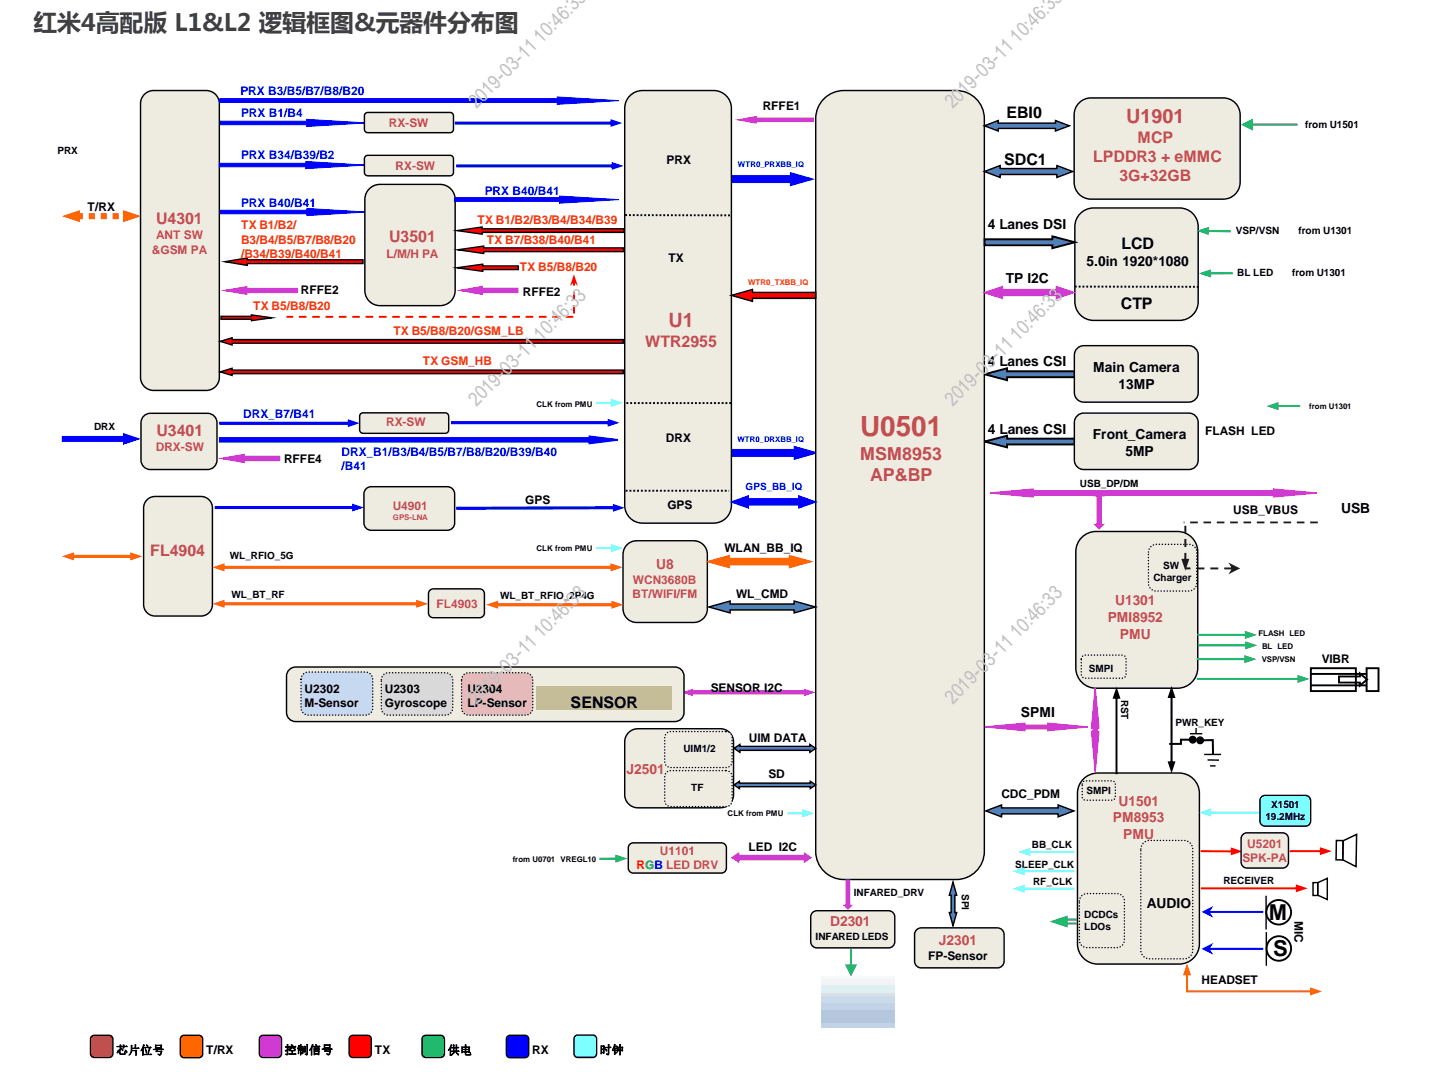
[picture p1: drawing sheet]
<svg xmlns="http://www.w3.org/2000/svg" width="254mm" height="190mm" viewBox="0 0 254 190" stroke-linecap="round" stroke-linejoin="round" font-family="sans-serif">
<path d="M111.9 150l.7-.2h15.6a.9 .9 0 0 1 .9 .9v3.6a.9 .9 0 0 1-.9 .9h-15.6a.9 .9 0 0 1-.9-.9v-3.6z" fill-rule="evenodd" fill="#eeece1"/>
<path d="M111.9 150l.7-.2h15.6a.9 .9 0 0 1 .9 .9v3.6a.9 .9 0 0 1-.9 .9h-15.6a.9 .9 0 0 1-.9-.9v-3.6z" fill="none" stroke="#000" stroke-width=".25"/>
<path d="M64.1 73.5l.4-.1h14.6a.61 .61 0 0 1 .7 .6v2.4a.61 .61 0 0 1-.7 .6h-14.6a.61 .61 0 0 1-.6-.6v-2.4z" fill-rule="evenodd" fill="#eeece1"/>
<path d="M64.1 73.5l.4-.1h14.6a.61 .61 0 0 1 .7 .6v2.4a.61 .61 0 0 1-.7 .6h-14.6a.61 .61 0 0 1-.6-.6v-2.4z" fill="none" stroke="#000" stroke-width=".25"/>
<path d="M129.3 31.3h11.3v-.5l3.7 1-3.7 1.1v-.5h-11.3z" fill-rule="evenodd" fill="#00f"/>
<path d="M129.3 31.3h11.3v-.5l3.7 1-3.7 1.1v-.5h-11.3z" fill="none" stroke="#00f" stroke-width=".34"/>
<path d="M130 79.9h11.2v-.5l3.8 1.1-3.8 1v-.5h-11.2z" fill-rule="evenodd" fill="#00f"/>
<path d="M130 79.9h11.2v-.5l3.8 1.1-3.8 1v-.5h-11.2z" fill="none" stroke="#00f" stroke-width=".34"/>
<path d="M175 66.5l4-1.1v.6h12.1v1h-12.1v.6z" fill-rule="evenodd" fill="#4f81bd"/>
<path d="M175 66.5l4-1.1v.6h12.1v1h-12.1v.6z" fill="none" stroke="#000" stroke-width=".34"/>
<path d="M175 78.5l4-1.1v.5h12.1v1.1h-12.1v.5z" fill-rule="evenodd" fill="#4f81bd"/>
<path d="M175 78.5l4-1.1v.5h12.1v1.1h-12.1v.5z" fill="none" stroke="#000" stroke-width=".34"/>
<path d="M39.1 21.5h15.4v-.3l10.6 .6-10.6 .7v-.3h-15.4z" fill-rule="evenodd" fill="#00f"/>
<path d="M39.1 21.5h15.4v-.3l10.6 .6-10.6 .7v-.3h-15.4z" fill="none" stroke="#00f" stroke-width=".18"/>
<path d="M146.2 17.9a5 5 0 0 1 3.8-1.8h20a5 5 0 0 1 5 5v130.2a5 5 0 0 1-5 5h-20a5 5 0 0 1-5-5v-130.2a5 5 0 0 1 1.2-3.2z" fill-rule="evenodd" fill="#eeece1"/>
<path d="M146.2 17.9a5 5 0 0 1 3.8-1.8h20a5 5 0 0 1 5 5v130.2a5 5 0 0 1-5 5h-20a5 5 0 0 1-5-5v-130.2a5 5 0 0 1 1.2-3.2z" fill="none" stroke="#000" stroke-width=".25"/>
<path d="M112 17a3.2 3.2 0 0 1 2.2-.9h12.6a3.2 3.2 0 0 1 3.2 3.1v70.6a3.2 3.2 0 0 1-3.2 3.2h-12.6a3.2 3.2 0 0 1-3.2-3.2v-70.6a3.2 3.2 0 0 1 1-2.2z" fill-rule="evenodd" fill="#eeece1"/>
<path d="M112 17a3.2 3.2 0 0 1 2.2-.9h12.6a3.2 3.2 0 0 1 3.2 3.1v70.6a3.2 3.2 0 0 1-3.2 3.2h-12.6a3.2 3.2 0 0 1-3.2-3.2v-70.6a3.2 3.2 0 0 1 1-2.2z" fill="none" stroke="#000" stroke-width=".25"/>
<path d="M191.6 18.5a2.99 2.99 0 0 1 2.3-1.1h23.5a3 3 0 0 1 3 3v12a3 3 0 0 1-3 3h-23.5a3 3 0 0 1-3-3v-12l.1-.7z" fill-rule="evenodd" fill="#eeece1"/>
<path d="M191.6 18.5a2.99 2.99 0 0 1 2.3-1.1h23.5a3 3 0 0 1 3 3v12a3 3 0 0 1-3 3h-23.5a3 3 0 0 1-3-3v-12l.1-.7z" fill="none" stroke="#000" stroke-width=".25"/>
<path d="M191.5 61.9l.7-.4 .4-.1h18.7a1.67 1.67 0 0 1 1.7 1.7v6.7a1.67 1.67 0 0 1-1.7 1.7h-18.7a1.67 1.67 0 0 1-1.6-1.7v-6.7v-.4z" fill-rule="evenodd" fill="#eeece1"/>
<path d="M191.5 61.9l.7-.4 .4-.1h18.7a1.67 1.67 0 0 1 1.7 1.7v6.7a1.67 1.67 0 0 1-1.7 1.7h-18.7a1.67 1.67 0 0 1-1.6-1.7v-6.7v-.4z" fill="none" stroke="#000" stroke-width=".25"/>
<path d="M192 37.9a3.3 3.3 0 0 1 2.4-.9h15.2a3.3 3.3 0 0 1 3.4 3.3v13.3a3.3 3.3 0 0 1-3.4 3.3h-15.2a3.3 3.3 0 0 1-3.3-3.3v-13.3a3.3 3.3 0 0 1 .9-2.4z" fill-rule="evenodd" fill="#eeece1"/>
<path d="M192 37.9a3.3 3.3 0 0 1 2.4-.9h15.2a3.3 3.3 0 0 1 3.4 3.3v13.3a3.3 3.3 0 0 1-3.4 3.3h-15.2a3.3 3.3 0 0 1-3.3-3.3v-13.3a3.3 3.3 0 0 1 .9-2.4z" fill="none" stroke="#000" stroke-width=".25"/>
<path d="M191.5 73.9l.7-.4 .4-.1h18.7a1.67 1.67 0 0 1 1.7 1.7v6.7a1.67 1.67 0 0 1-1.7 1.6h-18.7a1.67 1.67 0 0 1-1.6-1.6v-6.7v-.5z" fill-rule="evenodd" fill="#eeece1"/>
<path d="M191.5 73.9l.7-.4 .4-.1h18.7a1.67 1.67 0 0 1 1.7 1.7v6.7a1.67 1.67 0 0 1-1.7 1.6h-18.7a1.67 1.67 0 0 1-1.6-1.6v-6.7v-.5z" fill="none" stroke="#000" stroke-width=".25"/>
<path d="M25.5 17a2.33 2.33 0 0 1 1.8-.9h9.4a2.33 2.33 0 0 1 2.3 2.3v48.6a2.33 2.33 0 0 1-2.3 2.4h-9.4a2.33 2.33 0 0 1-2.3-2.4v-48.6v-.5z" fill-rule="evenodd" fill="#eeece1"/>
<path d="M25.5 17a2.33 2.33 0 0 1 1.8-.9h9.4a2.33 2.33 0 0 1 2.3 2.3v48.6a2.33 2.33 0 0 1-2.3 2.4h-9.4a2.33 2.33 0 0 1-2.3-2.4v-48.6v-.5z" fill="none" stroke="#000" stroke-width=".25"/>
<path d="M64.9 87l.7-.4 .4-.1h13.5a1.29 1.29 0 0 1 1.3 1.3v5.1a1.29 1.29 0 0 1-1.3 1.3h-13.5a1.29 1.29 0 0 1-1.3-1.3v-5.1z" fill-rule="evenodd" fill="#eeece1"/>
<path d="M64.9 87l.7-.4 .4-.1h13.5a1.29 1.29 0 0 1 1.3 1.3v5.1a1.29 1.29 0 0 1-1.3 1.3h-13.5a1.29 1.29 0 0 1-1.3-1.3v-5.1z" fill="none" stroke="#000" stroke-width=".25"/>
<path d="M111.1 38.2l19 .1M191.1 50.9l21.9 .1M111.3 71.6h18.7M111.2 87.2h18.4" fill="none" stroke="#000" stroke-width=".34" stroke-dasharray=".3 .3" stroke-linecap="butt"/>
<path d="M130 89.2l3-1.1v.6h9v-.6l3 1.1-3 1.1v-.6h-9v.6z" fill-rule="evenodd" fill="#00f"/>
<path d="M130 89.2l3-1.1v.6h9v-.6l3 1.1-3 1.1v-.6h-9v.6z" fill="none" stroke="#00f" stroke-width=".25"/>
<path d="M175 52l3.2-1.1v.6h9.6v-.6l3.2 1.1-3.2 1v-.5h-9.6v.5z" fill-rule="evenodd" fill="#d03ad2"/>
<path d="M175 52l3.2-1.1v.6h9.6v-.6l3.2 1.1-3.2 1v-.5h-9.6v.5z" fill="none" stroke="#d03ad2" stroke-width=".25"/>
<path d="M175 30.5l2.8-1.1v.6h10.1v-.6l2.8 1.1-2.8 1v-.5h-10.1v.5z" fill-rule="evenodd" fill="#4f81bd"/>
<path d="M175 30.5l2.8-1.1v.6h10.1v-.6l2.8 1.1-2.8 1v-.5h-10.1v.5z" fill="none" stroke="#000" stroke-width=".25"/>
<path d="M175 22.4l2.4-1v.5h10.2v-.5l2.5 1-2.5 .9v-.5h-10.2v.5z" fill-rule="evenodd" fill="#4f81bd"/>
<path d="M175 22.4l2.4-1v.5h10.2v-.5l2.5 1-2.5 .9v-.5h-10.2v.5z" fill="none" stroke="#000" stroke-width=".25"/>
<path d="M111.7 96.6l.9-.4 .6-.1h10.1a2.42 2.42 0 0 1 2.4 2.4v9.7a2.42 2.42 0 0 1-2.4 2.4h-10.1a2.42 2.42 0 0 1-2.5-2.4v-9.7a2.42 2.42 0 0 1 1-1.9z" fill-rule="evenodd" fill="#eeece1"/>
<path d="M111.7 96.6l.9-.4 .6-.1h10.1a2.42 2.42 0 0 1 2.4 2.4v9.7a2.42 2.42 0 0 1-2.4 2.4h-10.1a2.42 2.42 0 0 1-2.5-2.4v-9.7a2.42 2.42 0 0 1 1-1.9z" fill="none" stroke="#000" stroke-width=".25"/>
<path d="M126 99.8l3.6-1v.5h10.8v-.5l3.6 1-3.6 1v-.5h-10.8v.5z" fill-rule="evenodd" fill="#f60"/>
<path d="M126 99.8l3.6-1v.5h10.8v-.5l3.6 1-3.6 1v-.5h-10.8v.5z" fill="none" stroke="#f60" stroke-width=".34"/>
<path d="M126 107.9l3.8-1.1v.5h11.4v-.5l3.7 1.1-3.7 1v-.5h-11.4v.5z" fill-rule="evenodd" fill="#4f81bd"/>
<path d="M126 107.9l3.8-1.1v.5h11.4v-.5l3.7 1.1-3.7 1v-.5h-11.4v.5z" fill="none" stroke="#000" stroke-width=".25"/>
<g fill="#f60">
<path d="M12.8 98.6h10.7v.5h-10.7zM11 98.9l2.1-.7v1.4zM23.2 98.2l2.1 .7-2.1 .7z"/>
<path d="M88.2 107.2v.5h20.8v-.5zM86.4 107.5l2.1 .7v-1.4zM108.7 106.8v1.4l2.1-.7z"/>
</g>
<path d="M26.1 88.8l.9-.5 .6-.1h8.1a2.04 2.04 0 0 1 2.1 2.1v17.1a2.04 2.04 0 0 1-2.1 2.1h-8.1a2.04 2.04 0 0 1-2.1-2.1v-17.1l.1-.6z" fill-rule="evenodd" fill="#eeece1"/>
<path d="M26.1 88.8l.9-.5 .6-.1h8.1a2.04 2.04 0 0 1 2.1 2.1v17.1a2.04 2.04 0 0 1-2.1 2.1h-8.1a2.04 2.04 0 0 1-2.1-2.1v-17.1l.1-.6z" fill="none" stroke="#000" stroke-width=".25"/>
<path d="M106 97.2v.4h3v-.4zM108.6 96.7v1.4l2.1-.7z" fill="#6ff"/>
<path d="M81.1 90v.6l28.2-.1v-.5zM108.9 89.5v1.4l2.2-.7z" fill="#00f"/>
<path d="M13.7 37.9h1v1h-1zM15.8 37.9h1v1h-1zM17.9 37.9h1.1v1h-1.1zM20 37.9h1.1v1h-1.1zM22.1 37.9h.3v1h-.3zM11 38.4l3.2-1v2.1zM21.9 37.4l3.1 1-3.1 1.1z" fill="#f60"/>
<path d="M39 17.6h60.1v-.4l10.9 .7-10.9 .6v-.3h-60.1z" fill-rule="evenodd" fill="#00f"/>
<path d="M39 17.6h60.1v-.4l10.9 .7-10.9 .6v-.3h-60.1z" fill="none" stroke="#00f" stroke-width=".18"/>
<path d="M130 52.5l3.8-1.1v.6h11.2v1h-11.2v.6z" fill-rule="evenodd" fill="#f00"/>
<path d="M130 52.5l3.8-1.1v.6h11.2v1h-11.2v.6z" fill="none" stroke="#000" stroke-width=".25"/>
<path d="M214.5 40.9h4.2v.4l-4.2-.1zM212.7 41l2.2-.7-.1 1.5z" fill="#00b050"/>
<path d="M32.2 184.2l.5-.2h2.7a.66 .66 0 0 1 .6 .6v2.7a.66 .66 0 0 1-.6 .7h-2.7a.66 .66 0 0 1-.7-.7v-2.7z" fill-rule="evenodd" fill="#f60"/>
<path d="M32.2 184.2l.5-.2h2.7a.66 .66 0 0 1 .6 .6v2.7a.66 .66 0 0 1-.6 .7h-2.7a.66 .66 0 0 1-.7-.7v-2.7z" fill="none" stroke="#000" stroke-width=".25"/>
<path d="M62.3 184.2l.4-.2h2.6a.66 .66 0 0 1 .7 .6v2.7a.66 .66 0 0 1-.7 .6h-2.6a.66 .66 0 0 1-.6-.6v-2.7z" fill-rule="evenodd" fill="#f00"/>
<path d="M62.3 184.2l.4-.2h2.6a.66 .66 0 0 1 .7 .6v2.7a.66 .66 0 0 1-.7 .6h-2.6a.66 .66 0 0 1-.6-.6v-2.7z" fill="none" stroke="#000" stroke-width=".25"/>
<path d="M90.2 184.2l.5-.2h2.6a.66 .66 0 0 1 .7 .6v2.7a.66 .66 0 0 1-.7 .7h-2.6a.66 .66 0 0 1-.7-.7v-2.7z" fill-rule="evenodd" fill="#00f"/>
<path d="M90.2 184.2l.5-.2h2.6a.66 .66 0 0 1 .7 .6v2.7a.66 .66 0 0 1-.7 .7h-2.6a.66 .66 0 0 1-.7-.7v-2.7z" fill="none" stroke="#000" stroke-width=".25"/>
<path d="M75.2 184.2l.5-.2h2.6a.66 .66 0 0 1 .7 .6v2.7a.66 .66 0 0 1-.7 .6h-2.6a.66 .66 0 0 1-.7-.6v-2.7z" fill-rule="evenodd" fill="#00b050"/>
<path d="M75.2 184.2l.5-.2h2.6a.66 .66 0 0 1 .7 .6v2.7a.66 .66 0 0 1-.7 .6h-2.6a.66 .66 0 0 1-.7-.6v-2.7z" fill="none" stroke="#000" stroke-width=".25"/>
<path d="M16.3 184.2l.4-.2h2.7a.66 .66 0 0 1 .7 .6v2.7a.66 .66 0 0 1-.7 .6h-2.7a.66 .66 0 0 1-.6-.6v-2.7z" fill-rule="evenodd" fill="#c0504d"/>
<path d="M16.3 184.2l.4-.2h2.7a.66 .66 0 0 1 .7 .6v2.7a.66 .66 0 0 1-.7 .6h-2.7a.66 .66 0 0 1-.6-.6v-2.7z" fill="none" stroke="#000" stroke-width=".25"/>
<path d="M46.3 184.2l.5-.2h2.6a.66 .66 0 0 1 .6 .6v2.7a.66 .66 0 0 1-.6 .6h-2.6a.66 .66 0 0 1-.7-.6v-2.7z" fill-rule="evenodd" fill="#d03ad2"/>
<path d="M46.3 184.2l.5-.2h2.6a.66 .66 0 0 1 .6 .6v2.7a.66 .66 0 0 1-.6 .6h-2.6a.66 .66 0 0 1-.7-.6v-2.7z" fill="none" stroke="#000" stroke-width=".25"/>
<path d="M102.2 184.1l.5-.2h2.7a.66 .66 0 0 1 .6 .7v2.7a.66 .66 0 0 1-.6 .6h-2.7a.66 .66 0 0 1-.7-.6v-2.7z" fill-rule="evenodd" fill="#6ff"/>
<path d="M102.2 184.1l.5-.2h2.7a.66 .66 0 0 1 .6 .7v2.7a.66 .66 0 0 1-.6 .6h-2.7a.66 .66 0 0 1-.7-.6v-2.7z" fill="none" stroke="#000" stroke-width=".25"/>
<path d="M175 42.5h12v-.5l4.1 1.1-4.1 1v-.5h-12z" fill-rule="evenodd" fill="#4f81bd"/>
<path d="M175 42.5h12v-.5l4.1 1.1-4.1 1v-.5h-12z" fill="none" stroke="#000" stroke-width=".34"/>
<path d="M25.5 73.9l.8-.4 .4-.1h10.2a1.66 1.66 0 0 1 1.7 1.7v6.7a1.66 1.66 0 0 1-1.7 1.6h-10.2a1.66 1.66 0 0 1-1.6-1.6v-6.7v-.4z" fill-rule="evenodd" fill="#eeece1"/>
<path d="M25.5 73.9l.8-.4 .4-.1h10.2a1.66 1.66 0 0 1 1.7 1.7v6.7a1.66 1.66 0 0 1-1.7 1.6h-10.2a1.66 1.66 0 0 1-1.6-1.6v-6.7v-.4z" fill="none" stroke="#000" stroke-width=".25"/>
<path d="M39.1 77.9h65.7v-.3l5 .6-5 .6v-.3h-65.7z" fill-rule="evenodd" fill="#00f"/>
<path d="M39.1 77.9h65.7v-.3l5 .6-5 .6v-.3h-65.7z" fill="none" stroke="#00f" stroke-width=".34"/>
<path d="M11 77.5h11.4v1h-11.4zM21.9 76.9l3.1 1.1-3.1 1.1z" fill="#00f"/>
<path d="M64.9 20.2l.5-.2h14.6a.6 .6 0 0 1 .6 .6v2.4a.6 .6 0 0 1-.6 .6h-14.6a.6 .6 0 0 1-.6-.6v-2.4z" fill-rule="evenodd" fill="#eeece1"/>
<path d="M64.9 20.2l.5-.2h14.6a.6 .6 0 0 1 .6 .6v2.4a.6 .6 0 0 1-.6 .6h-14.6a.6 .6 0 0 1-.6-.6v-2.4z" fill="none" stroke="#000" stroke-width=".25"/>
<path d="M40.2 51.6l3.6-.6v.3h8.9v.6h-8.9v.3z" fill-rule="evenodd" fill="#d03ad2"/>
<path d="M40.2 51.6l3.6-.6v.3h8.9v.6h-8.9v.3z" fill="none" stroke="#d03ad2" stroke-width=".34"/>
<path d="M38.2 89.9h24.7v.6h-24.7zM62.6 89.5l2.1 .7-2.1 .7z" fill="#00f"/>
<path d="M214.9 48.4v.4l4.2-.1v-.3zM213.1 48.6l2.1 .7v-1.4z" fill="#00b050"/>
<path d="M130.5 139.5l.9-.6v.3h12.6v-.3l1 .6-1 .6v-.3h-12.6v.3z" fill-rule="evenodd" fill="#4f81bd"/>
<path d="M130.5 139.5l.9-.6v.3h12.6v-.3l1 .6-1 .6v-.3h-12.6v.3z" fill="none" stroke="#000" stroke-width=".25"/>
<path d="M130.5 133l1-.7v.3h12.5v-.3l1 .7-1 .7v-.4h-12.5v.4z" fill-rule="evenodd" fill="#4f81bd"/>
<path d="M130.5 133l1-.7v.3h12.5v-.3l1 .7-1 .7v-.4h-12.5v.4z" fill="none" stroke="#000" stroke-width=".25"/>
<path d="M111.9 130l.9-.4 .6-.1h14.6a2.34 2.34 0 0 1 2.4 2.3v9.4a2.34 2.34 0 0 1-2.4 2.4h-14.6a2.34 2.34 0 0 1-2.4-2.4v-9.4a2.34 2.34 0 0 1 .9-1.8z" fill-rule="evenodd" fill="#eeece1"/>
<path d="M111.9 130l.9-.4 .6-.1h14.6a2.34 2.34 0 0 1 2.4 2.3v9.4a2.34 2.34 0 0 1-2.4 2.4h-14.6a2.34 2.34 0 0 1-2.4-2.4v-9.4a2.34 2.34 0 0 1 .9-1.8z" fill="none" stroke="#000" stroke-width=".25"/>
<path d="M118.6 130.2l.6-.2h9.9a1.06 1.06 0 0 1 1 1.1v4.2a1.06 1.06 0 0 1-1 1.1h-9.9a1.06 1.06 0 0 1-1-1.1v-4.2v-.4z" fill-rule="evenodd" fill="#eeece1"/>
<path d="M118.6 130.2l.6-.2h9.9a1.06 1.06 0 0 1 1 1.1v4.2a1.06 1.06 0 0 1-1 1.1h-9.9a1.06 1.06 0 0 1-1-1.1v-4.2v-.4z" fill="none" stroke="#000" stroke-width=".25" stroke-dasharray="0 .5"/>
<path d="M118.6 137.2l.6-.3h9.9a1.06 1.06 0 0 1 1 1.1v4.3a1.06 1.06 0 0 1-1 1h-9.9a1.06 1.06 0 0 1-1-1v-4.3v-.3z" fill-rule="evenodd" fill="#eeece1"/>
<path d="M118.6 137.2l.6-.3h9.9a1.06 1.06 0 0 1 1 1.1v4.3a1.06 1.06 0 0 1-1 1h-9.9a1.06 1.06 0 0 1-1-1v-4.3v-.3z" fill="none" stroke="#000" stroke-width=".25" stroke-dasharray="0 .5"/>
<path d="M39.2 37.4h15.4v-.4l10.5 .7-10.5 .6v-.3h-15.4z" fill-rule="evenodd" fill="#00f"/>
<path d="M39.2 37.4h15.4v-.4l10.5 .7-10.5 .6v-.3h-15.4z" fill="none" stroke="#00f" stroke-width=".18"/>
<path d="M65.4 33.8a2.67 2.67 0 0 1 2.1-1h10.7a2.67 2.67 0 0 1 2.7 2.6v16.2a2.67 2.67 0 0 1-2.7 2.7h-10.7a2.67 2.67 0 0 1-2.6-2.7v-16.2v-.6z" fill-rule="evenodd" fill="#eeece1"/>
<path d="M65.4 33.8a2.67 2.67 0 0 1 2.1-1h10.7a2.67 2.67 0 0 1 2.7 2.6v16.2a2.67 2.67 0 0 1-2.7 2.7h-10.7a2.67 2.67 0 0 1-2.6-2.7v-16.2v-.6z" fill="none" stroke="#000" stroke-width=".25"/>
<path d="M81.3 41l4.4-.7v.4h25.2v.6h-25.2v.3z" fill-rule="evenodd" fill="#f00"/>
<path d="M81.3 41l4.4-.7v.4h25.2v.6h-25.2v.3z" fill="none" stroke="#000" stroke-width=".25"/>
<path d="M40 46.5l3.9-.7v.4h20.6v.6h-20.6v.4z" fill-rule="evenodd" fill="#f00"/>
<path d="M40 46.5l3.9-.7v.4h20.6v.6h-20.6v.4z" fill="none" stroke="#000" stroke-width=".25"/>
<path d="M39.2 66.1l2-.7v.4h69.6v.6h-69.6v.3z" fill-rule="evenodd" fill="#f00"/>
<path d="M39.2 66.1l2-.7v.4h69.6v.6h-69.6v.3z" fill="none" stroke="#000" stroke-width=".25"/>
<path d="M81.4 44.4l4.6-.7v.4h24.8v.6h-24.8v.3z" fill-rule="evenodd" fill="#f00"/>
<path d="M81.4 44.4l4.6-.7v.4h24.8v.6h-24.8v.3z" fill="none" stroke="#000" stroke-width=".25"/>
<path d="M81.2 47.6l4.6-.7v.4h6.3v.6h-6.3v.3z" fill-rule="evenodd" fill="#f00"/>
<path d="M81.2 47.6l4.6-.7v.4h6.3v.6h-6.3v.3z" fill="none" stroke="#000" stroke-width=".25"/>
<path d="M82 51.6l3.6-.6v.3h6.4v.6h-6.4v.3z" fill-rule="evenodd" fill="#d03ad2"/>
<path d="M82 51.6l3.6-.6v.3h6.4v.6h-6.4v.3z" fill="none" stroke="#d03ad2" stroke-width=".34"/>
<path d="M80.9 35.2h18.6v-.4l10.5 .7-10.5 .6v-.3h-18.6z" fill-rule="evenodd" fill="#00f"/>
<path d="M80.9 35.2h18.6v-.4l10.5 .7-10.5 .6v-.3h-18.6z" fill="none" stroke="#00f" stroke-width=".18"/>
<path d="M39 29h15.4v-.3l10.5 .6-10.5 .7v-.3h-15.4z" fill-rule="evenodd" fill="#00f"/>
<path d="M39 29h15.4v-.3l10.5 .6-10.5 .7v-.3h-15.4z" fill="none" stroke="#00f" stroke-width=".18"/>
<path d="M64.9 27.8l.5-.2h14.6a.61 .61 0 0 1 .6 .6v2.4a.61 .61 0 0 1-.6 .6h-14.6a.61 .61 0 0 1-.6-.6v-2.4z" fill-rule="evenodd" fill="#eeece1"/>
<path d="M64.9 27.8l.5-.2h14.6a.61 .61 0 0 1 .6 .6v2.4a.61 .61 0 0 1-.6 .6h-14.6a.61 .61 0 0 1-.6-.6v-2.4z" fill="none" stroke="#000" stroke-width=".25"/>
<g fill="#00f">
<path d="M80.8 21.6v.5h28.1v-.5zM108.5 21.2v1.4l2.1-.7z"/>
<path d="M81.1 29.2v.6h28v-.6zM108.7 28.8v1.4l2.1-.7z"/>
</g>
<path d="M121.5 123l1.5-.4v.2h20.1v-.2l1.5 .4-1.5 .5v-.2h-20.1v.2z" fill-rule="evenodd" fill="#d03ad2"/>
<path d="M121.5 123l1.5-.4v.2h20.1v-.2l1.5 .4-1.5 .5v-.2h-20.1v.2z" fill="none" stroke="#d03ad2" stroke-width=".25"/>
<path d="M51.4 119l.7-.4 .4-.1h67.5a1.62 1.62 0 0 1 1.6 1.6v6.5a1.62 1.62 0 0 1-1.6 1.6h-67.5a1.62 1.62 0 0 1-1.6-1.6v-6.5l.1-.4z" fill-rule="evenodd" fill="#eeece1"/>
<path d="M51.4 119l.7-.4 .4-.1h67.5a1.62 1.62 0 0 1 1.6 1.6v6.5a1.62 1.62 0 0 1-1.6 1.6h-67.5a1.62 1.62 0 0 1-1.6-1.6v-6.5l.1-.4z" fill="none" stroke="#000" stroke-width=".25"/>
<path d="M95.4 121.8h24v4.3h-24z" fill-rule="evenodd" fill="#c4bd97"/>
<path d="M53.8 119.9l.6-.4 .4-.1h10.2a1.28 1.28 0 0 1 1.3 1.3v5.1a1.28 1.28 0 0 1-1.3 1.3h-10.2a1.28 1.28 0 0 1-1.3-1.3v-5.1z" fill-rule="evenodd" fill="#c6d9f1"/>
<path d="M53.8 119.9l.6-.4 .4-.1h10.2a1.28 1.28 0 0 1 1.3 1.3v5.1a1.28 1.28 0 0 1-1.3 1.3h-10.2a1.28 1.28 0 0 1-1.3-1.3v-5.1z" fill="none" stroke="#000" stroke-width=".25" stroke-dasharray="0 .5"/>
<path d="M68 120.1l.6-.5 .4-.1h10.2a1.25 1.25 0 0 1 1.3 1.3v5a1.25 1.25 0 0 1-1.3 1.3h-10.2a1.25 1.25 0 0 1-1.2-1.3v-5z" fill-rule="evenodd" fill="#d9d9d9"/>
<path d="M68 120.1l.6-.5 .4-.1h10.2a1.25 1.25 0 0 1 1.3 1.3v5a1.25 1.25 0 0 1-1.3 1.3h-10.2a1.25 1.25 0 0 1-1.2-1.3v-5z" fill="none" stroke="#000" stroke-width=".25" stroke-dasharray="0 .5"/>
<path d="M82.3 120.1l.6-.5 .4-.1h10.1a1.25 1.25 0 0 1 1.3 1.3v5a1.25 1.25 0 0 1-1.3 1.3h-10.1a1.25 1.25 0 0 1-1.3-1.3v-5z" fill-rule="evenodd" fill="#e6b9b8"/>
<path d="M82.3 120.1l.6-.5 .4-.1h10.1a1.25 1.25 0 0 1 1.3 1.3v5a1.25 1.25 0 0 1-1.3 1.3h-10.1a1.25 1.25 0 0 1-1.3-1.3v-5z" fill="none" stroke="#000" stroke-width=".25" stroke-dasharray="0 .5"/>
<g fill="#6ff">
<path d="M106 71.4v.4h2.9v-.4zM108.6 70.9v1.4l2.1-.7z"/>
<path d="M140 144.3v.4h2.9v-.4zM142.6 143.8v1.4l2.1-.7z"/>
</g>
<path d="M163 165.1l.7-.2h13.6a1.18 1.18 0 0 1 1.2 1.2v4.7a1.18 1.18 0 0 1-1.2 1.2h-13.6a1.18 1.18 0 0 1-1.1-1.2v-4.7v-.4z" fill-rule="evenodd" fill="#eeece1"/>
<path d="M163 165.1l.7-.2h13.6a1.18 1.18 0 0 1 1.2 1.2v4.7a1.18 1.18 0 0 1-1.2 1.2h-13.6a1.18 1.18 0 0 1-1.1-1.2v-4.7v-.4z" fill="none" stroke="#000" stroke-width=".25"/>
<path d="M169.4 156.8l.7 2.3h-.4v3.1h.4l-.7 2.3-.7-2.3h.4v-3.1h-.4z" fill-rule="evenodd" fill="#4f81bd"/>
<path d="M169.4 156.8l.7 2.3h-.4v3.1h.4l-.7 2.3-.7-2.3h.4v-3.1h-.4z" fill="none" stroke="#000" stroke-width=".25"/>
<path d="M222.4 22h8.2v.3h-8.2zM220.6 22.1l2.1-1v2.1z" fill="#00b050"/>
<path d="M39.2 60.7l2-.7v.3h69.6v.7h-69.6v.3z" fill-rule="evenodd" fill="#f00"/>
<path d="M39.2 60.7l2-.7v.3h69.6v.7h-69.6v.3z" fill="none" stroke="#000" stroke-width=".25"/>
<path d="M39.3 56.2h5.4v-.2l3.6 .5-3.6 .5v-.3h-5.4z" fill-rule="evenodd" fill="#f00"/>
<path d="M39.3 56.2h5.4v-.2l3.6 .5-3.6 .5v-.3h-5.4z" fill="none" stroke="#000" stroke-width=".25"/>
<path d="M39.6 81.5l3.7-.7v.3h6.4v.7h-6.4v.3z" fill-rule="evenodd" fill="#d03ad2"/>
<path d="M39.6 81.5l3.7-.7v.3h6.4v.7h-6.4v.3z" fill="none" stroke="#d03ad2" stroke-width=".34"/>
<g fill="#00f">
<path d="M80.2 74.8v.6h28.2v-.6zM108 74.4v1.4l2.1-.7z"/>
<path d="M39 74.9v.6h23.2v-.6zM61.8 74.5v1.4l2.1-.7z"/>
</g>
<path d="M226.9 72v.3h4.2v-.3zM225.1 72.2l2.1 .7v-1.4z" fill="#00b050"/>
<path d="M175.1 129.2l7.1-.7v.4h4v-.4l7.1 .7-7.1 .6v-.3h-4v.3z" fill-rule="evenodd" fill="#d03ad2"/>
<path d="M175.1 129.2l7.1-.7v.4h4v-.4l7.1 .7-7.1 .6v-.3h-4v.3z" fill="none" stroke="#d03ad2" stroke-width=".25"/>
<path d="M192.3 95.5a3.6 3.6 0 0 1 2.5-1.1h14.5a3.6 3.6 0 0 1 3.6 3.7v20.6a3.6 3.6 0 0 1-3.6 3.6h-14.5a3.6 3.6 0 0 1-3.6-3.6v-20.6a3.6 3.6 0 0 1 1.1-2.6z" fill-rule="evenodd" fill="#eeece1"/>
<path d="M192.3 95.5a3.6 3.6 0 0 1 2.5-1.1h14.5a3.6 3.6 0 0 1 3.6 3.7v20.6a3.6 3.6 0 0 1-3.6 3.6h-14.5a3.6 3.6 0 0 1-3.6-3.6v-20.6a3.6 3.6 0 0 1 1.1-2.6z" fill="none" stroke="#000" stroke-width=".25"/>
<path d="M224.2 141.6l.7-.2h7.2a.91 .91 0 0 1 .9 .9v3.6a.91 .91 0 0 1-.9 .9h-7.2a.91 .91 0 0 1-1-.9v-3.6z" fill-rule="evenodd" fill="#6ff"/>
<path d="M224.2 141.6l.7-.2h7.2a.91 .91 0 0 1 .9 .9v3.6a.91 .91 0 0 1-.9 .9h-7.2a.91 .91 0 0 1-1-.9v-3.6z" fill="none" stroke="#000" stroke-width=".25"/>
<path d="M192.6 138.4a3.6 3.6 0 0 1 2.5-1h14.5a3.6 3.6 0 0 1 3.6 3.6v26.7a3.6 3.6 0 0 1-3.6 3.6h-14.5a3.6 3.6 0 0 1-3.6-3.6v-26.7a3.6 3.6 0 0 1 1.1-2.6z" fill-rule="evenodd" fill="#eeece1"/>
<path d="M192.6 138.4a3.6 3.6 0 0 1 2.5-1h14.5a3.6 3.6 0 0 1 3.6 3.6v26.7a3.6 3.6 0 0 1-3.6 3.6h-14.5a3.6 3.6 0 0 1-3.6-3.6v-26.7a3.6 3.6 0 0 1 1.1-2.6z" fill="none" stroke="#000" stroke-width=".25"/>
<path d="M204.4 97.3l.7-.5 .4-.1h5.8a1.38 1.38 0 0 1 1.4 1.4v5.5a1.38 1.38 0 0 1-1.4 1.4h-5.8a1.38 1.38 0 0 1-1.4-1.4v-5.5z" fill-rule="evenodd" fill="#eeece1"/>
<path d="M204.4 97.3l.7-.5 .4-.1h5.8a1.38 1.38 0 0 1 1.4 1.4v5.5a1.38 1.38 0 0 1-1.4 1.4h-5.8a1.38 1.38 0 0 1-1.4-1.4v-5.5z" fill="none" stroke="#000" stroke-width=".25" stroke-dasharray="0 .5"/>
<path d="M192.4 159l.8-.2h5.3a1.33 1.33 0 0 1 1.4 1.3v7a1.33 1.33 0 0 1-1.4 1.3h-5.3a1.33 1.33 0 0 1-1.3-1.3v-7v-.4z" fill-rule="evenodd" fill="#eeece1"/>
<path d="M192.4 159l.8-.2h5.3a1.33 1.33 0 0 1 1.4 1.3v7a1.33 1.33 0 0 1-1.4 1.3h-5.3a1.33 1.33 0 0 1-1.3-1.3v-7v-.4z" fill="none" stroke="#000" stroke-width=".25" stroke-dasharray="0 .5"/>
<path d="M211.5 130.4h2.2M212.6 129.4v.9M214 134.1h3M214.6 135l2.1 .1M215.1 136.1h1" fill="none" stroke="#000" stroke-width=".25"/>
<g fill="#000">
<path d="M207.8 132v.4h2.3v-1l-.2 .2h2.1v-.3h-2.3v.9l.2-.2zM211.3 131.4a.71 .71 0 0 0 1.4 0 .71 .71 0 0 0-1.4 0z"/>
<path d="M213.3 131.4v.3h2.3l-.2-.2v2.5h.4l-.1-2.7zM212.6 131.6a.71 .71 0 0 0 1.4 0 .71 .71 0 0 0-1.4 0z"/>
</g>
<path d="M234.2 92.8h-23.8" fill="none" stroke="#060" stroke-width=".34" stroke-dasharray="1.4 1" stroke-linecap="butt"/>
<path d="M189.2 163.9h2.2v.4h-2.2zM189.2 163.2h2.2v.4h-2.2zM186.6 163.8l3.2-1.1v2.1z" fill="#00b050"/>
<path d="M176 87.6l7.6-.7v.4h42.8v-.4l7.6 .7-7.6 .7v-.3h-42.8v.3z" fill-rule="evenodd" fill="#d03ad2"/>
<path d="M176 87.6l7.6-.7v.4h42.8v-.4l7.6 .7-7.6 .7v-.3h-42.8v.3z" fill="none" stroke="#d03ad2" stroke-width=".25"/>
<g fill="#6ff">
<path d="M182.8 151.2v.4h8.2v-.4zM181 151.4l2.1 .7v-1.4z"/>
<path d="M214.9 144.2v.4h8.8v-.4zM213.1 144.4l2.2 .7v-1.4z"/>
</g>
<g fill="#060">
<path d="M217.6 100.8v.4h1.4v-.4zM215.1 100.8v.4h1.4v-.4zM212.7 100.8v.4h1.4v-.4zM210.8 100.8v.4h.8v-.4zM218.3 99.9l.7 1.1-.7 1.1 2.1-1.1z"/>
<path d="M210.5 98.3v1.4h.4v-1.4zM210.5 95.8v1.4h.4v-1.4zM210.5 93.4v1.3h.4v-1.3zM210 99.3l.7 2.1 .7-2.1z"/>
</g>
<path d="M194.7 122.2l.6 7.2h-.3v.6h.3l-.6 7.1-.7-7.1h.3v-.6h-.3z" fill-rule="evenodd" fill="#d03ad2"/>
<path d="M194.7 122.2l.6 7.2h-.3v.6h.3l-.6 7.1-.7-7.1h.3v-.6h-.3z" fill="none" stroke="#d03ad2" stroke-width=".25"/>
<g fill="#000">
<path d="M198.3 123.8h.3v13.8h-.3zM198.5 122l.7 2.2h-1.4z"/>
<path d="M208.1 123.7h.3v12h-.3zM207.5 135.3h1.4l-.7 2.1zM208.2 121.9l.7 2.1h-1.4z"/>
</g>
<path d="M192.4 116.6l.5-.2h6.6a.69 .69 0 0 1 .7 .7v2.7a.69 .69 0 0 1-.7 .7h-6.6a.69 .69 0 0 1-.7-.7v-2.7z" fill-rule="evenodd" fill="#eeece1"/>
<path d="M192.4 116.6l.5-.2h6.6a.69 .69 0 0 1 .7 .7v2.7a.69 .69 0 0 1-.7 .7h-6.6a.69 .69 0 0 1-.7-.7v-2.7z" fill="none" stroke="#000" stroke-width=".25" stroke-dasharray="0 .5"/>
<path d="M192.6 138.8h5.4l.2 .5v2.6l-.5 .3-5.1-.1-.2-.5v-2.3z" fill-rule="evenodd" fill="#eeece1"/>
<path d="M192.6 138.8h5.4l.2 .5v2.6l-.5 .3-5.1-.1-.2-.5v-2.3z" fill="none" stroke="#000" stroke-width=".25" stroke-dasharray="0 .5"/>
<g fill="#00b050">
<path d="M212.8 112.6v.4h8.8v-.4zM221.3 112.1v1.4l2.1-.7z"/>
<path d="M212.9 114.5v.4h8.8v-.4zM221.4 114v1.4l2.1-.7z"/>
<path d="M212.7 117v.3h8.8v-.3zM221.2 116.4v1.4l2.1-.7z"/>
</g>
<path d="M181.8 157.8v.3h9.2v-.3zM180 157.9l2.1 .8v-1.5z" fill="#6ff"/>
<path d="M203.4 149.6l.9-.2h6.2a1.54 1.54 0 0 1 1.5 1.5v18a1.54 1.54 0 0 1-1.5 1.5h-6.2a1.54 1.54 0 0 1-1.5-1.5v-18l.1-.5z" fill-rule="evenodd" fill="#eeece1"/>
<path d="M203.4 149.6l.9-.2h6.2a1.54 1.54 0 0 1 1.5 1.5v18a1.54 1.54 0 0 1-1.5 1.5h-6.2a1.54 1.54 0 0 1-1.5-1.5v-18l.1-.5z" fill="none" stroke="#000" stroke-width=".25" stroke-dasharray="0 .5"/>
<path d="M237.5 149.4h1.2v3.4h-1.2zM238.7 149.4l2.4-1.1-.1 5.7-2.3-1.2z" fill="none" stroke="#000" stroke-width=".26"/>
<g fill="#f00">
<path d="M213.4 151.1h5.7v.4l-5.7-.1zM218.8 150.6l2.1 .7-2.1 .7z"/>
<path d="M213.4 157.7h17.3v.3h-17.3zM230.3 157.2l2.2 .7-2.2 .7z"/>
</g>
<path d="M210.8 173h.4v3.2l-.2-.2h22.2v.4h-22.4zM211 171.2l.7 2.1h-1.4zM232.9 175.5l2.1 .7-2.1 .7z" fill="#f60"/>
<g fill="none" stroke="#000" stroke-width=".34">
<path d="M233 118.7h8v4.1h-8zM233 119.8h10M242.9 118.7h2.1v4.1h-2.1zM233 121.8h10M238 120.2h3.7v-.5l1.3 1.1-1.3 1v-.5h-3.7z"/>
<circle cx="227.3" cy="162.1" r="2.19"/>
</g>
<path d="M225 159.2v6M233.4 156.8h.8v2.3h-.8zM234.2 156.9l1.7-.8v3.8l-1.7-.8z" fill="none" stroke="#000" stroke-width=".25"/>
<path d="M229.2 151.1h5.8v.3h-5.8zM234.6 150.6l2.1 .7-2.1 .7z" fill="#f00"/>
<path d="M220.8 148.4l.5-.3 .3-.1h6.4a1.05 1.05 0 0 1 1 1v4.2a1.05 1.05 0 0 1-1 1.1h-6.4a1.05 1.05 0 0 1-1-1.1v-4.2z" fill-rule="evenodd" fill="#eeece1"/>
<path d="M220.8 148.4l.5-.3 .3-.1h6.4a1.05 1.05 0 0 1 1 1v4.2a1.05 1.05 0 0 1-1 1.1h-6.4a1.05 1.05 0 0 1-1-1.1v-4.2z" fill="none" stroke="#000" stroke-width=".25"/>
<path d="M181.8 154.6v.4h9.2v-.4zM180 154.8l2.1 .7v-1.4z" fill="#6ff"/>
<circle cx="227.3" cy="168.6" r="2.18" fill="none" stroke="#000" stroke-width=".34"/>
<path d="M225.1 165.7v5.9" fill="none" stroke="#000" stroke-width=".25"/>
<g fill="#00f">
<path d="M215 161.9h9.6v.3h-9.6zM213.6 162.1l2.1-1.1-.7 1.1 .7 1z"/>
<path d="M215 168.4h9.6v.4h-9.6zM213.6 168.6l2.1-1-.7 1 .7 1.1z"/>
</g>
<g fill="#00b050">
<path d="M212.7 120.5v.3h18.3v-.3zM230.6 119.9v1.5l2.1-.8z"/>
<path d="M106.6 152.4v.4h3.1v-.4zM109.4 151.9v1.4l2.1-.7z"/>
</g>
<path d="M130.1 152.4l1.2-.8v.4h11.7v-.4l1.1 .8-1.1 .8v-.4h-11.7v.4z" fill-rule="evenodd" fill="#d03ad2"/>
<path d="M130.1 152.4l1.2-.8v.4h11.7v-.4l1.1 .8-1.1 .8v-.4h-11.7v.4z" fill="none" stroke="#d03ad2" stroke-width=".25"/>
<path d="M131.5 21.3l2.8-.5v.2h10.2v.5h-10.2v.3z" fill-rule="evenodd" fill="#d03ad2"/>
<path d="M131.5 21.3l2.8-.5v.2h10.2v.5h-10.2v.3z" fill="none" stroke="#d03ad2" stroke-width=".34"/>
<path d="M101.9 56.3h-51" fill="none" stroke="#f00" stroke-width=".34" stroke-dasharray="1.4 1" stroke-linecap="butt"/>
<path d="M101.8 54.3v1.4h.4v-1.4zM101.8 51.8v1.4h.4v-1.4zM101.8 50.1v.7h.4v-.7zM102 48.7l-.7 2.1 .7-.7 .7 .7z" fill="#f00"/>
<path d="M144.3 162.3l.6-.4 .3-.1h12.7a1.1 1.1 0 0 1 1.1 1.1v4.4a1.1 1.1 0 0 1-1.1 1.1h-12.7a1.1 1.1 0 0 1-1.1-1.1v-4.4z" fill-rule="evenodd" fill="#eeece1"/>
<path d="M144.3 162.3l.6-.4 .3-.1h12.7a1.1 1.1 0 0 1 1.1 1.1v4.4a1.1 1.1 0 0 1-1.1 1.1h-12.7a1.1 1.1 0 0 1-1.1-1.1v-4.4z" fill="none" stroke="#000" stroke-width=".25"/>
<path d="M151.1 168.7h.3v3h-.3zM150.2 171.4h2.1l-1 2.1z" fill="#00b050"/>
<path d="M150.5 156.5h.5v4.5h.2l-.5 .5-.5-.5h.3z" fill-rule="evenodd" fill="#d03ad2"/>
<path d="M150.5 156.5h.5v4.5h.2l-.5 .5-.5-.5h.3z" fill="none" stroke="#d03ad2" stroke-width=".35"/>
<path d="M194.7 88l.7-.6 .6 .6h-.3v5.3h.3l-.6 .6-.7-.6h.4v-5.3z" fill-rule="evenodd" fill="#d03ad2"/>
<path d="M194.7 88l.7-.6 .6 .6h-.3v5.3h.3l-.6 .6-.7-.6h.4v-5.3z" fill="none" stroke="#d03ad2" stroke-width=".35"/>
<path d="M146 173.6h13v9h-13z" fill-rule="evenodd" fill="#fff"/>
<path d="M175.2 144.1l2.8-1.1v.6h10.1v-.6l2.8 1.1-2.8 1.1v-.6h-10.1v.6z" fill-rule="evenodd" fill="#4f81bd"/>
<path d="M175.2 144.1l2.8-1.1v.6h10.1v-.6l2.8 1.1-2.8 1.1v-.6h-10.1v.6z" fill="none" stroke="#000" stroke-width=".25"/>
<path d="M76.4 104.9l.6-.3h8.3a.85 .85 0 0 1 .8 .9v3.4a.85 .85 0 0 1-.8 .9h-8.3a.85 .85 0 0 1-.8-.9v-3.4z" fill-rule="evenodd" fill="#eeece1"/>
<path d="M76.4 104.9l.6-.3h8.3a.85 .85 0 0 1 .8 .9v3.4a.85 .85 0 0 1-.8 .9h-8.3a.85 .85 0 0 1-.8-.9v-3.4z" fill="none" stroke="#000" stroke-width=".25"/>
<g fill="#f60">
<path d="M39.5 107v.6h34.8v-.6zM37.8 107.3l2.1 .7v-1.4zM74 106.6v1.4l2.1-.7z"/>
<path d="M39.5 100.5v.6h69.4v-.6zM37.8 100.8l2.1 .7v-1.4zM108.5 100.1v1.4l2.1-.7z"/>
</g>
<text font-size="5" fill="#c0504d" x="152.9" y="77.5">U0501</text>
<text font-size="4.2" fill="#404040" x="5.9" y="5.4">红米4高配版 L1&amp;L2 逻辑框图&amp;元器件分布图</text>
<g font-size="3.9">
<text x="225.5" y="163.5">M</text>
<text x="226.3" y="170">S</text>
</g>
<g font-size="3.5" fill="#c0c0c0">
<text x="84.7" y="19.4" transform="rotate(-45 84.7 19.4)">2019-03-11 10:46:33</text>
<text x="169.3" y="19.4" transform="rotate(-45 169.3 19.4)">2019-03-11 10:46:33</text>
<text x="84.7" y="72.3" transform="rotate(-45 84.7 72.3)">2019-03-11 10:46:33</text>
<text x="169.3" y="72.3" transform="rotate(-45 169.3 72.3)">2019-03-11 10:46:33</text>
<text x="84.7" y="125.2" transform="rotate(-45 84.7 125.2)">2019-03-11 10:46:33</text>
<text x="169.3" y="125.2" transform="rotate(-45 169.3 125.2)">2019-03-11 10:46:33</text>
</g>
<g font-size="3.5" fill="#c0504d">
<text x="200.2" y="21.8">U1901</text>
<text x="118.8" y="58.2">U1</text>
</g>
<g font-size="3.2" fill="#c0504d">
<text x="152.9" y="81.7">MSM8953</text>
<text x="154.7" y="85.6">AP&amp;BP</text>
</g>
<g font-size="2.8">
<text x="178.9" y="20.9">EBI0</text>
<text x="178.5" y="29.3">SDC1</text>
<text x="199.3" y="44.3">LCD</text>
<text x="199.2" y="55">CTP</text>
<text x="101.4" y="125.9">SENSOR</text>
</g>
<g font-size="2.8" fill="#c0504d">
<text x="194.3" y="28.8">LPDDR3 + eMMC</text>
<text x="202.2" y="25.4">MCP</text>
<text x="199" y="32.1">3G+32GB</text>
<text x="27.7" y="39.8">U4301</text>
<text x="69.2" y="43.1">U3501</text>
<text x="114.7" y="61.7">WTR2955</text>
<text x="27.8" y="77.5">U3401</text>
<text x="26.7" y="98.8">FL4904</text>
</g>
<g font-size="2.5">
<text x="175.6" y="40.6">4 Lanes DSI</text>
<text x="193.1" y="47.3">5.0in 1920*1080</text>
<text x="178.8" y="50.3">TP I2C</text>
<text x="175.6" y="65.1">4 Lanes CSI</text>
<text x="194.3" y="66.1">Main Camera</text>
<text x="198.8" y="69.1">13MP</text>
<text x="175.6" y="77.1">4 Lanes CSI</text>
<text x="194.3" y="78.1">Front_Camera</text>
<text x="200" y="81.1">5MP</text>
<text x="238.4" y="91.2">USB</text>
<text x="181.5" y="127.4">SPMI</text>
<text x="203.8" y="161.3">AUDIO</text>
</g>
<g font-size="2.5" fill="#c0504d">
<text x="116.6" y="101.2">U8</text>
<text x="198.2" y="107.6">U1301</text>
<text x="196.9" y="110.6">PMI8952</text>
<text x="199" y="113.5">PMU</text>
<text x="111.4" y="137.5">J2501</text>
<text x="198.8" y="143.1">U1501</text>
<text x="197.8" y="146.1">PM8953</text>
<text x="199.7" y="149.1">PMU</text>
<text x="147.5" y="164.5">D2301</text>
<text x="166.9" y="167.9">J2301</text>
</g>
<g font-size="2.1" fill="#00f">
<text x="42.7" y="16.9">PRX B3/B5/B7/B8/B20</text>
<text x="42.8" y="20.8">PRX B1/B4</text>
<text x="42.8" y="28.2">PRX B34/B39/B2</text>
<text x="86.2" y="34.6">PRX B40/B41</text>
<text x="42.8" y="36.8">PRX B40/B41</text>
<text x="43.2" y="74.3">DRX_B7/B41</text>
<text x="60.7" y="81.1">DRX_B1/B3/B4/B5/B7/B8/B20/B39/B40</text>
<text x="60.7" y="83.6">/B41</text>
</g>
<g font-size="2.1" fill="#c0504d">
<text x="69.1" y="22.5">RX-SW</text>
<text x="70.3" y="30.2">RX-SW</text>
<text x="27" y="45.1">&amp;GSM PA</text>
<text x="27.7" y="42.5">ANT SW</text>
<text x="68.7" y="45.8">L/M/H PA</text>
<text x="68.6" y="75.7">RX-SW</text>
<text x="27.7" y="80.2">DRX-SW</text>
<text x="69.8" y="90.5">U4901</text>
<text x="112.4" y="106.3">BT/WIFI/FM</text>
<text x="112.5" y="103.8">WCN3680B</text>
<text x="77.6" y="108">FL4903</text>
<text x="117.3" y="151.9">U1101</text>
<text x="220.8" y="153.2">SPK-PA</text>
<text x="221.7" y="150.6">U5201</text>
</g>
<g font-size="2.1">
<text x="135.6" y="19.5">RFFE1</text>
<text x="118.5" y="29.1">PRX</text>
<text x="15.6" y="37.4">T/RX</text>
<text x="118.8" y="46.5">TX</text>
<text x="53.5" y="52.2">RFFE2</text>
<text x="92.9" y="52.6">RFFE2</text>
<text x="214.2" y="77.3">FLASH LED</text>
<text x="50.5" y="82.3">RFFE4</text>
<text x="118.4" y="78.5">DRX</text>
<text x="93.4" y="89.5">GPS</text>
<text x="118.6" y="90.5">GPS</text>
<text x="219.2" y="91.4">USB_VBUS</text>
<text x="128.8" y="98">WLAN_BB_IQ</text>
<text x="130.8" y="106.3">WL_CMD</text>
<text x="234.9" y="117.8">VIBR</text>
<text x="54.2" y="123.2">U2302</text>
<text x="54.2" y="125.7">M-Sensor</text>
<text x="68.4" y="123.2">U2303</text>
<text x="68.4" y="125.7">Gyroscope</text>
<text x="83.1" y="123.2">U2304</text>
<text x="83.1" y="125.7">LP-Sensor</text>
<text x="126.3" y="123">SENSOR I2C</text>
<text x="133.1" y="131.9">UIM DATA</text>
<text x="136.6" y="138.3">SD</text>
<text x="178" y="141.8">CDC_PDM</text>
<text x="133" y="151.2">LED I2C</text>
<text x="230.1" y="163.7" transform="rotate(90 230.1 163.7)">MIC</text>
<text x="165" y="170.6">FP-Sensor</text>
<text x="213.6" y="174.8">HEADSET</text>
<text x="20.6" y="187.4">芯片位号</text>
<text x="36.6" y="187.4">T/RX</text>
<text x="50.6" y="187.3">控制信号</text>
<text x="66.6" y="187.4">TX</text>
<text x="79.6" y="187.4">供电</text>
<text x="94.6" y="187.4">RX</text>
<text x="106.6" y="187.3">时钟</text>
</g>
<g font-size="2.1" fill="#f30">
<text x="42.8" y="40.7">TX B1/B2/</text>
<text x="84.9" y="39.8">TX B1/B2/B3/B4/B34/B39</text>
<text x="42.8" y="45.8">/B34/B39/B40/B41</text>
<text x="42.8" y="43.3">B3/B4/B5/B7/B8/B20</text>
<text x="86.5" y="43.4">TX B7/B38/B40/B41</text>
<text x="92.4" y="48.2">TX B5/B8/B20</text>
<text x="45" y="55.1">TX B5/B8/B20</text>
<text x="69.9" y="59.5">TX B5/B8/B20/GSM_LB</text>
<text x="75.2" y="64.8">TX GSM_HB</text>
</g>
<text font-size="2.1" fill="#f00" x="113.1" y="154.4">RGB LED DRV</text>
<g font-size="1.8">
<text x="232" y="22.8">from U1501</text>
<text x="10.2" y="27.4">PRX</text>
<text x="219.7" y="41.6">VSP/VSN</text>
<text x="230.8" y="41.6">from U1301</text>
<text x="219.9" y="49">BL LED</text>
<text x="229.7" y="49">from U1301</text>
<text x="16.7" y="76.5">DRX</text>
<text x="192" y="86.5">USB_DP/DM</text>
<text x="40.9" y="99.3">WL_RFIO_5G</text>
<text x="206.8" y="101.1">SW</text>
<text x="41.1" y="106.3">WL_BT_RF</text>
<text x="88.9" y="106.4">WL_BT_RFIO_2P4G</text>
<text x="205" y="103.3">Charger</text>
<text x="193.5" y="119.4">SMPI</text>
<text x="199.3" y="124.3" transform="rotate(90 199.3 124.3)">RST</text>
<text x="209" y="128.9">PWR_KEY</text>
<text x="121.5" y="133.6">UIM1/2</text>
<text x="122.8" y="140.5">TF</text>
<text x="193.1" y="141.1">SMPI</text>
<text x="226" y="143.7">X1501</text>
<text x="224.9" y="145.8">19.2MHz</text>
<text x="180.5" y="154.3">SLEEP_CLK</text>
<text x="183.4" y="150.7">BB_CLK</text>
<text x="151.7" y="159.3">INFARED_DRV</text>
<text x="171" y="158.9" transform="rotate(90 171 158.9)">SPI</text>
<text x="183.6" y="157.3">RF_CLK</text>
<text x="217.5" y="157.1">RECEIVER</text>
<text x="145" y="167.1">INFARED LEDS</text>
<text x="192.7" y="163.2">DCDCs</text>
<text x="192.7" y="165.3">LDOs</text>
</g>
<text font-size="1.8" fill="#00f" x="132.5" y="87.1">GPS_BB_IQ</text>
<g font-size="1.4" fill="#00f">
<text x="131.2" y="29.8">WTR0_PRXBB_IQ</text>
<text x="131.1" y="78.6">WTR0_DRXBB_IQ</text>
</g>
<text font-size="1.4" fill="#f30" x="133" y="50.7">WTR0_TXBB_IQ</text>
<g font-size="1.4">
<text x="95.4" y="72.4">CLK from PMU</text>
<text x="232.7" y="72.6">from U1301</text>
<text x="95.4" y="97.9">CLK from PMU</text>
<text x="223.7" y="113.1">FLASH LED</text>
<text x="224.3" y="117.6">VSP/VSN</text>
<text x="224.3" y="115.4">BL LED</text>
<text x="129.3" y="145.1">CLK from PMU</text>
<text x="91.1" y="153.2">from U0701 VREGL10</text>
</g>
<text font-size="1.4" fill="#c0504d" x="69.8" y="92.4">GPS-LNA</text>
</svg>
